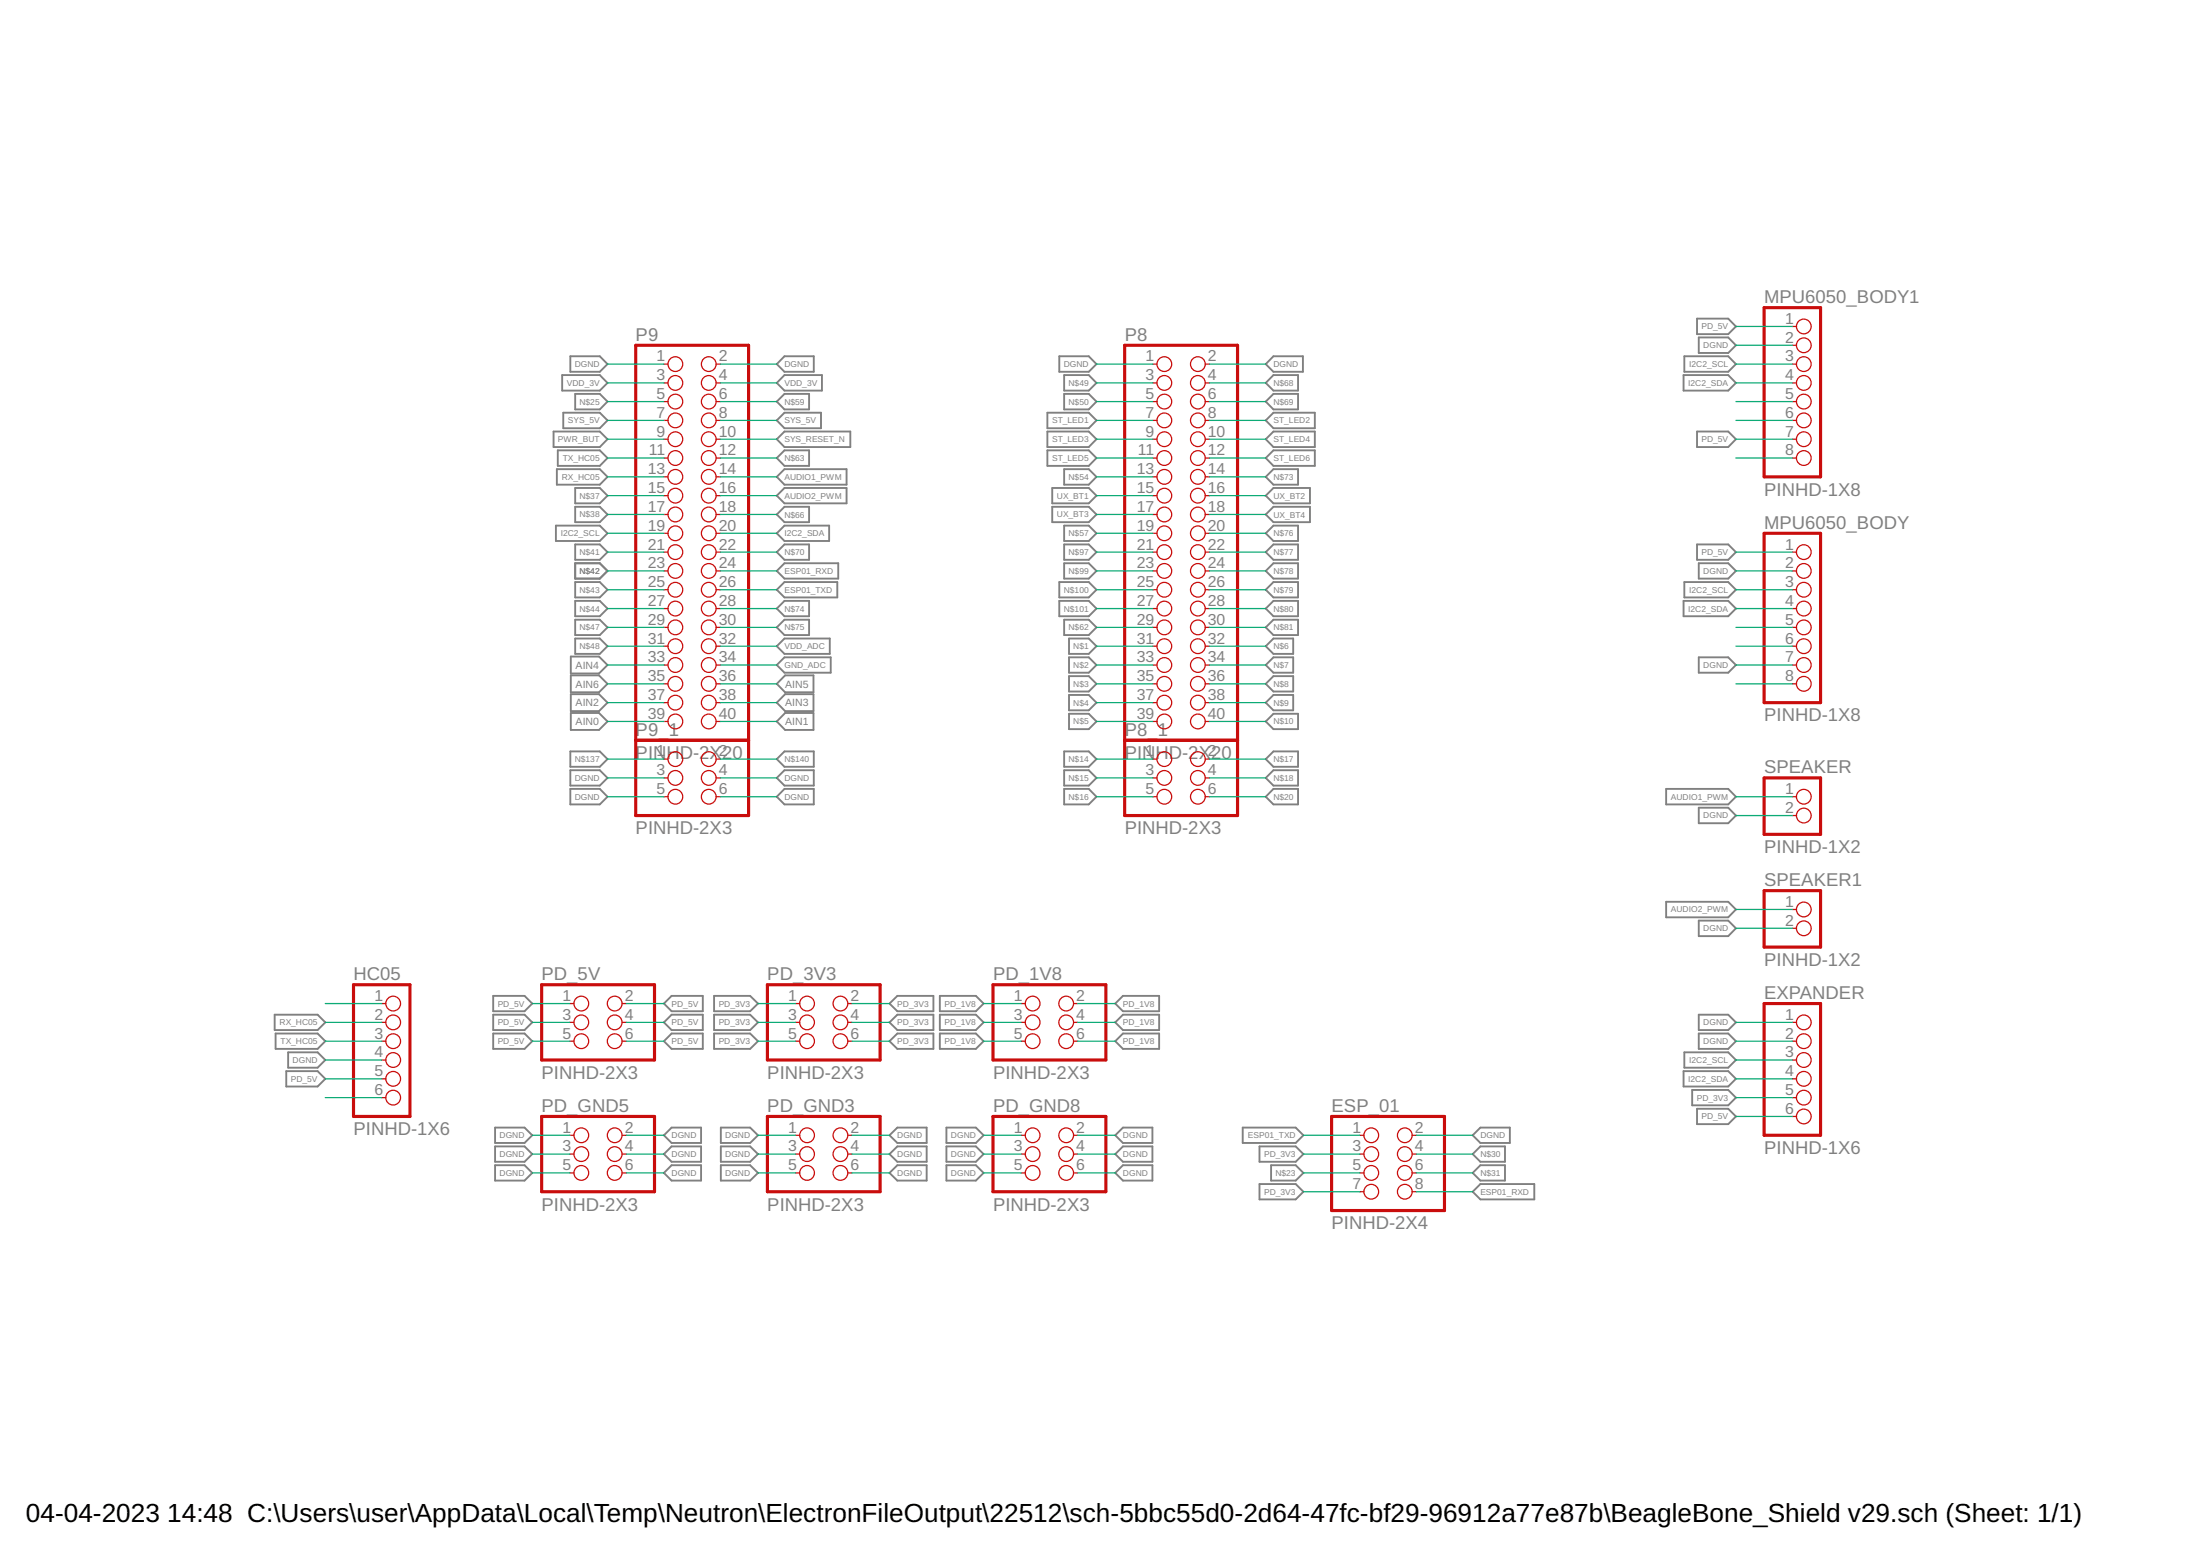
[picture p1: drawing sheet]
<svg xmlns="http://www.w3.org/2000/svg" width="297mm" height="210mm" viewBox="0 0 297 210" stroke-linecap="round" stroke-linejoin="round" font-family="sans-serif">
<g fill="none" stroke="#808080" stroke-width=".25">
<path d="M74.7 58.3h6.3l1 1-1 1h-6.3zM75.9 50.6h5.1l1 1.1-1 1h-5.1zM76.1 55.7h4.9l1 1-1 1.1h-4.9zM77 48.1h4l1 1-1 1.1h-4zM77.7 53.2h3.3l1 1-1 1.1h-3.3zM104.9 59.3l1-1h8.9v2h-8.9zM104.9 54.2l1-1h3.3v2.1h-3.3zM104.9 56.7l1-1h4.9v2.1h-4.9zM105.9 48.1h4v2.1h-4l-1-1.1zM105.9 50.6h5.1v2.1h-5.1l-1-1zM141.4 58.3h5.6l1 1-1 1h-5.6zM141.4 55.7h5.6l1 1-1 1.1h-5.6z"/>
<path d="M143 48.1h4l1 1-1 1.1h-4zM143.7 50.6h3.3l1 1.1-1 1h-3.3zM143.7 53.2h3.3l1 1-1 1.1h-3.3zM170.9 56.7l1-1h5.6v2.1h-5.6zM170.9 59.3l1-1h5.6v2h-5.6zM170.9 54.2l1-1h3.4v2.1h-3.4zM171.9 48.1h4v2.1h-4l-1-1.1zM171.9 50.6h3.4v2.1h-3.4l-1-1zM227.3 50.6h6l1.1 1.1-1.1 1h-6zM227.4 48.1h5.9l1.1 1-1.1 1.1h-5.9zM229.1 58.3h4.2l1.1 1-1.1 1h-4.2zM229.1 43h4.2l1.1 1.1-1.1 1h-4.2z"/>
<path d="M229.4 45.6h3.9l1.1 1-1.1 1h-3.9zM75.1 71h5.9l1 1-1 1h-5.9zM75.2 63.3h5.8l1 1.1-1 1h-5.8zM75.3 60.8h5.7l1 1-1 1.1h-5.7zM77.7 76h3.3l1 1.1-1 1h-3.3zM77.7 78.6h3.3l1 1-1 1h-3.3zM77.7 65.9h3.3l1 1-1 1h-3.3zM77.7 68.4h3.3l1 1-1 1.1h-3.3zM77.7 73.5h3.3l1 1-1 1.1h-3.3zM104.9 77.1l1-1.1h7.3v2.1h-7.3zM104.9 79.6l1-1h7.2v2h-7.2zM104.9 66.9l1-1h8.4v2h-8.4z"/>
<path d="M104.9 69.4l1-1h3.3v2.1h-3.3zM104.9 72l1-1h6.1v2h-6.1zM104.9 74.5l1-1h3.3v2.1h-3.3zM104.9 61.8l1-1h3.3v2.1h-3.3zM104.9 64.4l1-1.1h8.4v2.1h-8.4zM141.4 60.8h5.6l1 1-1 1.1h-5.6zM142.1 65.9h4.9l1 1-1 1h-4.9zM142.1 68.4h4.9l1 1-1 1.1h-4.9zM143 78.6h4l1 1-1 1h-4zM143.7 76h3.3l1 1.1-1 1h-3.3zM143.7 63.3h3.3l1 1.1-1 1h-3.3zM143.7 71h3.3l1 1-1 1h-3.3z"/>
<path d="M143.7 73.5h3.3l1 1-1 1.1h-3.3zM170.9 77.1l1-1.1h3.4v2.1h-3.4zM170.9 61.8l1-1h5.6v2.1h-5.6zM170.9 64.4l1-1.1h3.4v2.1h-3.4zM170.9 66.9l1-1h5v2h-5zM170.9 69.4l1-1h5v2.1h-5zM170.9 72l1-1h3.4v2h-3.4zM170.9 74.5l1-1h3.4v2.1h-3.4zM171.9 78.6h3.4v2h-3.4l-1-1zM227.4 78.6h5.9l1.1 1-1.1 1h-5.9zM229.1 73.5h4.2l1.1 1-1.1 1.1h-4.2zM229.4 76h3.9l1.1 1.1-1.1 1h-3.9z"/>
<path d="M77.1 88.6h3.8l1.1 1.2-1.1 1.1h-3.8zM77.1 91.2h3.8l1.1 1.1-1.1 1.2h-3.8zM77.1 93.7h3.8l1.1 1.1-1.1 1.2h-3.8zM77.1 96.2h3.8l1.1 1.2-1.1 1.1h-3.8zM77.7 81.1h3.3l1 1-1 1.1h-3.3zM77.7 86.2h3.3l1 1-1 1.1h-3.3zM77.7 83.7h3.3l1 1-1 1h-3.3zM104.9 82.1l1-1h3.3v2.1h-3.3zM104.9 84.7l1-1h3.3v2h-3.3zM104.9 89.8l1-1.1h6.3v2.1h-6.3zM104.9 87.2l1-1h6.1v2.1h-6.1zM106 91.2h3.8v2.3h-3.8l-1.1-1.2z"/>
<path d="M106 93.7h3.8v2.3h-3.8l-1.1-1.2zM106 96.2h3.8v2.3h-3.8l-1.1-1.1zM143 81.1h4l1 1-1 1.1h-4zM143.7 83.7h3.3l1 1-1 1h-3.3zM144.3 88.7h2.7l1 1.1-1 1h-2.7zM144.3 93.8h2.7l1 1-1 1.1h-2.7zM144.3 86.2h2.7l1 1-1 1.1h-2.7zM144.3 91.3h2.7l1 1-1 1h-2.7zM144.3 96.4h2.7l1 1-1 1h-2.7zM170.9 89.8l1-1.1h2.7v2.1h-2.7zM170.9 84.7l1-1h3.4v2h-3.4zM170.9 82.1l1-1h3.4v2.1h-3.4z"/>
<path d="M170.9 97.4l1-1h3.4v2h-3.4zM170.9 92.3l1-1h2.7v2h-2.7zM170.9 94.8l1-1h2.7v2.1h-2.7zM171.9 86.2h2.7v2.1h-2.7l-1-1.1zM227.3 81.1h6l1.1 1-1.1 1.1h-6zM229.4 88.7h3.9l1.1 1.1-1.1 1h-3.9zM77 101.4h4l1 1.1-1 1h-4zM77 104h4l1 1-1 1h-4zM77 106.5h4l1 1-1 1.1h-4zM104.9 102.5l1-1.1h4v2.1h-4zM104.9 105l1-1h4v2h-4zM105.9 106.5h4v2.1h-4l-1-1.1z"/>
<path d="M143.7 104h3.3l1 1-1 1h-3.3zM143.7 106.5h3.3l1 1-1 1.1h-3.3zM143.7 101.4h3.3l1 1.1-1 1h-3.3zM170.9 105l1-1h3.4v2h-3.4zM170.9 102.5l1-1.1h3.4v2.1h-3.4zM171.9 106.5h3.4v2.1h-3.4l-1-1.1zM225 106.5h8.3l1.1 1-1.1 1.1h-8.3zM229.4 109h3.9l1.1 1.1-1.1 1h-3.9zM37.1 137h5.8l1 1-1 1h-5.8zM37.2 139.5h5.7l1 1-1 1.1h-5.7zM66.6 137h4.2l1.1 1-1.1 1h-4.2zM66.6 139.5h4.2l1.1 1-1.1 1.1h-4.2z"/>
<path d="M66.6 134.4h4.2l1.1 1.1-1.1 1h-4.2zM89.6 138l1.1-1h4.2v2h-4.2zM89.6 135.5l1.1-1.1h4.2v2.1h-4.2zM96.4 137h4.9l1 1-1 1h-4.9zM96.4 139.5h4.9l1 1-1 1.1h-4.9zM96.4 134.4h4.9l1 1.1-1 1h-4.9zM120.1 138l1.1-1h4.8v2h-4.8zM120.1 135.5l1.1-1.1h4.8v2.1h-4.8zM126.9 137h4.9l1 1-1 1h-4.9zM126.9 139.5h4.9l1 1-1 1.1h-4.9zM126.9 134.4h4.9l1 1.1-1 1h-4.9zM150.6 135.5l1-1.1h4.9v2.1h-4.9z"/>
<path d="M150.6 138l1-1h4.9v2h-4.9zM225 121.7h8.3l1.1 1.1-1.1 1h-8.3zM229.4 124.3h3.9l1.1 1-1.1 1.1h-3.9zM229.4 137h3.9l1.1 1-1.1 1h-3.9zM229.4 139.5h3.9l1.1 1-1.1 1.1h-3.9zM38.7 144.6h4.2l1 1-1 1.1h-4.2zM38.9 142h4l1 1.1-1 1h-4zM66.8 152.2h4l1.1 1-1.1 1.1h-4zM66.8 154.7h4l1.1 1.1-1.1 1h-4zM66.8 157.3h4l1.1 1-1.1 1.1h-4zM89.6 153.2l1.1-1h4v2.1h-4zM89.6 155.8l1.1-1.1h4v2.1h-4z"/>
<path d="M89.6 158.3l1.1-1h4v2.1h-4zM89.6 140.5l1.1-1h4.2v2.1h-4.2zM97.3 152.2h4l1 1-1 1.1h-4zM97.3 154.7h4l1 1.1-1 1h-4zM97.3 157.3h4l1 1-1 1.1h-4zM120.1 153.2l1.1-1h3.9v2.1h-3.9zM120.1 155.8l1.1-1.1h3.9v2.1h-3.9zM120.1 158.3l1.1-1h3.9v2.1h-3.9zM120.1 140.5l1.1-1h4.8v2.1h-4.8zM127.8 152.2h4l1 1-1 1.1h-4zM127.8 154.7h4l1 1.1-1 1h-4zM127.8 157.3h4l1 1-1 1.1h-4z"/>
<path d="M150.6 153.2l1-1h4v2.1h-4zM150.6 155.8l1-1.1h4v2.1h-4zM150.6 158.3l1-1h4v2.1h-4zM150.6 140.5l1-1h4.9v2.1h-4.9zM167.8 152.2h7.1l1.1 1-1.1 1.1h-7.1zM170.1 154.7h4.8l1.1 1.1-1.1 1h-4.8zM170.1 159.8h4.8l1.1 1.1-1.1 1h-4.8zM171.6 157.3h3.3l1.1 1-1.1 1.1h-3.3zM198.8 153.2l1.1-1h4v2.1h-4zM198.8 155.8l1.1-1.1h3.3v2.1h-3.3zM198.8 158.3l1.1-1h3.3v2.1h-3.3zM227.3 144.6h6l1.1 1-1.1 1.1h-6z"/>
<path d="M227.4 142h5.9l1.1 1.1-1.1 1h-5.9zM228.5 147.1h4.8l1.1 1.1-1.1 1h-4.8zM229.1 149.7h4.2l1.1 1-1.1 1h-4.2zM198.8 160.9l1.1-1.1h7.3v2.1h-7.3z"/>
</g>
<g fill="none" stroke="#c90d0c" stroke-width=".42">
<path d="M85.8 46.6h15.3v63.5h-15.3zM151.8 46.6h15.3v63.5h-15.3zM238.2 41.5h7.6v22.9h-7.6zM238.2 72h7.6v22.8h-7.6zM85.8 99.9h15.3M151.8 99.9h15.3M238.2 105h7.6v7.6h-7.6zM47.7 132.9h7.7v17.8h-7.7zM73.1 132.9h15.3v10.2h-15.3zM103.6 132.9h15.2v10.2h-15.2zM134.1 132.9h15.2v10.2h-15.2zM238.2 120.2h7.6v7.6h-7.6z"/>
<path d="M238.2 135.5h7.6v17.7h-7.6zM73.1 150.7h15.3v10.2h-15.3zM103.6 150.7h15.2v10.2h-15.2zM134.1 150.7h15.2v10.2h-15.2zM179.8 150.7h15.2v12.7h-15.2z"/>
</g>
<g fill="none" stroke="#c90d0c" stroke-width=".17">
<path d="M89.6 49.1h.6M89.6 51.7h.6M89.6 54.2h.6M89.6 56.7h.6M89.6 59.3h.6M96.7 49.1h.6M96.7 51.7h.6M96.7 54.2h.6M96.7 56.7h.6M96.7 59.3h.6M155.7 49.1h.5M155.7 51.7h.5"/>
<path d="M155.7 54.2h.5M155.7 56.7h.5M155.7 59.3h.5M162.7 49.1h.6M162.7 51.7h.6M162.7 54.2h.6M162.7 56.7h.6M162.7 59.3h.6M242 49.1h.6M242 51.7h.6M242 54.2h.6M242 56.7h.6"/>
<path d="M242 59.3h.6M242 44.1h.6M242 46.6h.6M89.6 61.8h.6M89.6 64.4h.6M89.6 66.9h.6M89.6 69.4h.6M89.6 72h.6M89.6 74.5h.6M89.6 77.1h.6M89.6 79.6h.6M96.7 61.8h.6"/>
<path d="M96.7 64.4h.6M96.7 66.9h.6M96.7 69.4h.6M96.7 72h.6M96.7 74.5h.6M96.7 77.1h.6M96.7 79.6h.6M155.7 61.8h.5M155.7 64.4h.5M155.7 66.9h.5M155.7 69.4h.5M155.7 72h.5"/>
<path d="M155.7 74.5h.5M155.7 77.1h.5M155.7 79.6h.5M162.7 61.8h.6M162.7 64.4h.6M162.7 66.9h.6M162.7 69.4h.6M162.7 72h.6M162.7 74.5h.6M162.7 77.1h.6M162.7 79.6h.6M242 61.8h.6"/>
<path d="M242 74.5h.6M242 77.1h.6M242 79.6h.6M89.6 82.1h.6M89.6 84.7h.6M89.6 87.2h.6M89.6 89.8h.6M89.6 92.3h.6M89.6 94.8h.6M89.6 97.4h.6M96.7 82.1h.6M96.7 84.7h.6"/>
<path d="M96.7 87.2h.6M96.7 89.8h.6M96.7 92.3h.6M96.7 94.8h.6M96.7 97.4h.6M155.7 82.1h.5M155.7 84.7h.5M155.7 87.2h.5M155.7 89.8h.5M155.7 92.3h.5M155.7 94.8h.5M155.7 97.4h.5"/>
<path d="M162.7 82.1h.6M162.7 84.7h.6M162.7 87.2h.6M162.7 89.8h.6M162.7 92.3h.6M162.7 94.8h.6M162.7 97.4h.6M242 82.1h.6M242 84.7h.6M242 87.2h.6M242 89.8h.6M242 92.3h.6"/>
<path d="M89.6 102.5h.6M89.6 105h.6M89.6 107.5h.6M96.7 102.5h.6M96.7 105h.6M96.7 107.5h.6M155.7 102.5h.5M155.7 105h.5M155.7 107.5h.5M162.7 102.5h.6M162.7 105h.6M162.7 107.5h.6"/>
<path d="M242 107.5h.6M242 110.1h.6M51.5 135.5h.6M51.5 138h.6M76.9 135.5h.6M76.9 138h.6M84 135.5h.6M84 138h.6M107.4 135.5h.6M107.4 138h.6M114.5 135.5h.5M114.5 138h.5"/>
<path d="M137.9 135.5h.6M137.9 138h.6M144.9 135.5h.6M144.9 138h.6M242 138h.6M242 122.8h.6M242 125.3h.6M51.5 140.5h.6M51.5 143.1h.6M51.5 145.6h.6M51.5 148.2h.6M76.9 140.5h.6"/>
<path d="M76.9 153.2h.6M76.9 155.8h.6M76.9 158.3h.6M84 140.5h.6M84 153.2h.6M84 155.8h.6M84 158.3h.6M107.4 140.5h.6M107.4 153.2h.6M107.4 155.8h.6M107.4 158.3h.6M114.5 140.5h.5"/>
<path d="M114.5 153.2h.5M114.5 155.8h.5M114.5 158.3h.5M137.9 140.5h.6M137.9 153.2h.6M137.9 155.8h.6M137.9 158.3h.6M144.9 140.5h.6M144.9 153.2h.6M144.9 155.8h.6M144.9 158.3h.6M183.6 153.2h.5"/>
<path d="M183.6 155.8h.5M183.6 158.3h.5M190.6 153.2h.6M190.6 155.8h.6M190.6 158.3h.6M242 140.5h.6M242 143.1h.6M242 145.6h.6M242 148.2h.6M242 150.7h.6M183.6 160.9h.5M190.6 160.9h.6"/>
<circle cx="91.2" cy="49.1" r=".99"/>
<circle cx="91.2" cy="51.7" r=".99"/>
<circle cx="91.2" cy="59.3" r=".99"/>
<circle cx="91.2" cy="54.2" r=".99"/>
<circle cx="91.2" cy="56.7" r=".99"/>
<circle cx="95.7" cy="59.3" r=".99"/>
<circle cx="95.7" cy="51.7" r=".99"/>
<circle cx="95.7" cy="56.7" r=".99"/>
<circle cx="95.7" cy="49.1" r=".99"/>
<circle cx="95.7" cy="54.2" r=".99"/>
<circle cx="157.2" cy="54.2" r=".99"/>
<circle cx="157.2" cy="56.7" r=".99"/>
<circle cx="157.2" cy="59.3" r=".99"/>
<circle cx="157.2" cy="49.1" r=".99"/>
<circle cx="157.2" cy="51.7" r=".99"/>
<circle cx="161.7" cy="49.1" r=".99"/>
<circle cx="161.7" cy="51.7" r=".99"/>
<circle cx="161.7" cy="56.7" r=".99"/>
<circle cx="161.7" cy="54.2" r=".99"/>
<circle cx="161.7" cy="59.3" r=".99"/>
<circle cx="243.5" cy="49.1" r=".99"/>
<circle cx="243.5" cy="54.2" r=".99"/>
<circle cx="243.5" cy="56.7" r=".99"/>
<circle cx="243.5" cy="59.3" r=".99"/>
<circle cx="243.5" cy="44.1" r=".99"/>
<circle cx="243.5" cy="46.6" r=".99"/>
<circle cx="243.5" cy="51.7" r=".99"/>
<circle cx="91.2" cy="61.8" r=".99"/>
<circle cx="91.2" cy="64.4" r=".99"/>
<circle cx="91.2" cy="66.9" r=".99"/>
<circle cx="91.2" cy="69.4" r=".99"/>
<circle cx="91.2" cy="74.5" r=".99"/>
<circle cx="91.2" cy="77.1" r=".99"/>
<circle cx="91.2" cy="79.6" r=".99"/>
<circle cx="91.2" cy="72" r=".99"/>
<circle cx="95.7" cy="64.4" r=".99"/>
<circle cx="95.7" cy="66.9" r=".99"/>
<circle cx="95.7" cy="69.4" r=".99"/>
<circle cx="95.7" cy="74.5" r=".99"/>
<circle cx="95.7" cy="77.1" r=".99"/>
<circle cx="95.7" cy="72" r=".99"/>
<circle cx="95.7" cy="61.8" r=".99"/>
<circle cx="95.7" cy="79.6" r=".99"/>
<circle cx="157.2" cy="64.4" r=".99"/>
<circle cx="157.2" cy="69.4" r=".99"/>
<circle cx="157.2" cy="74.5" r=".99"/>
<circle cx="157.2" cy="61.8" r=".99"/>
<circle cx="157.2" cy="66.9" r=".99"/>
<circle cx="157.2" cy="72" r=".99"/>
<circle cx="157.2" cy="77.1" r=".99"/>
<circle cx="157.2" cy="79.6" r=".99"/>
<circle cx="161.7" cy="64.4" r=".99"/>
<circle cx="161.7" cy="69.4" r=".99"/>
<circle cx="161.7" cy="74.5" r=".99"/>
<circle cx="161.7" cy="79.6" r=".99"/>
<circle cx="161.7" cy="66.9" r=".99"/>
<circle cx="161.7" cy="72" r=".99"/>
<circle cx="161.7" cy="77.1" r=".99"/>
<circle cx="161.7" cy="61.8" r=".99"/>
<circle cx="243.5" cy="74.5" r=".99"/>
<circle cx="243.5" cy="77.1" r=".99"/>
<circle cx="243.5" cy="79.6" r=".99"/>
<circle cx="243.5" cy="61.8" r=".99"/>
<circle cx="91.2" cy="94.8" r=".99"/>
<circle cx="91.2" cy="97.4" r=".99"/>
<circle cx="91.2" cy="89.8" r=".99"/>
<circle cx="91.2" cy="92.3" r=".99"/>
<circle cx="91.2" cy="87.2" r=".99"/>
<circle cx="91.2" cy="84.7" r=".99"/>
<circle cx="91.2" cy="82.1" r=".99"/>
<circle cx="95.7" cy="94.8" r=".99"/>
<circle cx="95.7" cy="97.4" r=".99"/>
<circle cx="95.7" cy="92.3" r=".99"/>
<circle cx="95.7" cy="89.8" r=".99"/>
<circle cx="95.7" cy="87.2" r=".99"/>
<circle cx="95.7" cy="82.1" r=".99"/>
<circle cx="95.7" cy="84.7" r=".99"/>
<circle cx="157.2" cy="94.8" r=".99"/>
<circle cx="157.2" cy="89.8" r=".99"/>
<circle cx="157.2" cy="97.4" r=".99"/>
<circle cx="157.2" cy="92.3" r=".99"/>
<circle cx="157.2" cy="87.2" r=".99"/>
<circle cx="157.2" cy="84.7" r=".99"/>
<circle cx="157.2" cy="82.1" r=".99"/>
<circle cx="161.7" cy="89.8" r=".99"/>
<circle cx="161.7" cy="97.4" r=".99"/>
<circle cx="161.7" cy="94.8" r=".99"/>
<circle cx="161.7" cy="92.3" r=".99"/>
<circle cx="161.7" cy="87.2" r=".99"/>
<circle cx="161.7" cy="82.1" r=".99"/>
<circle cx="161.7" cy="84.7" r=".99"/>
<circle cx="243.5" cy="92.3" r=".99"/>
<circle cx="243.5" cy="89.8" r=".99"/>
<circle cx="243.5" cy="87.2" r=".99"/>
<circle cx="243.5" cy="82.1" r=".99"/>
<circle cx="243.5" cy="84.7" r=".99"/>
<circle cx="91.2" cy="107.5" r=".99"/>
<circle cx="91.2" cy="105" r=".99"/>
<circle cx="91.2" cy="102.5" r=".99"/>
<circle cx="95.7" cy="102.5" r=".99"/>
<circle cx="95.7" cy="105" r=".99"/>
<circle cx="95.7" cy="107.5" r=".99"/>
<circle cx="157.2" cy="107.5" r=".99"/>
<circle cx="157.2" cy="102.5" r=".99"/>
<circle cx="157.2" cy="105" r=".99"/>
<circle cx="161.7" cy="107.5" r=".99"/>
<circle cx="161.7" cy="102.5" r=".99"/>
<circle cx="161.7" cy="105" r=".99"/>
<circle cx="243.5" cy="107.5" r=".99"/>
<circle cx="243.5" cy="110.1" r=".99"/>
<circle cx="53.1" cy="135.5" r=".99"/>
<circle cx="53.1" cy="138" r=".99"/>
<circle cx="78.5" cy="135.5" r=".99"/>
<circle cx="78.5" cy="138" r=".99"/>
<circle cx="83" cy="135.5" r=".99"/>
<circle cx="83" cy="138" r=".99"/>
<circle cx="109" cy="135.5" r=".99"/>
<circle cx="109" cy="138" r=".99"/>
<circle cx="113.5" cy="135.5" r=".99"/>
<circle cx="113.5" cy="138" r=".99"/>
<circle cx="139.4" cy="135.5" r=".99"/>
<circle cx="139.4" cy="138" r=".99"/>
<circle cx="144" cy="135.5" r=".99"/>
<circle cx="144" cy="138" r=".99"/>
<circle cx="243.5" cy="138" r=".99"/>
<circle cx="243.5" cy="122.8" r=".99"/>
<circle cx="243.5" cy="125.3" r=".99"/>
<circle cx="53.1" cy="148.2" r=".99"/>
<circle cx="53.1" cy="143.1" r=".99"/>
<circle cx="53.1" cy="145.6" r=".99"/>
<circle cx="53.1" cy="140.5" r=".99"/>
<circle cx="78.5" cy="158.3" r=".99"/>
<circle cx="78.5" cy="153.2" r=".99"/>
<circle cx="78.5" cy="140.5" r=".99"/>
<circle cx="78.5" cy="155.8" r=".99"/>
<circle cx="83" cy="153.2" r=".99"/>
<circle cx="83" cy="158.3" r=".99"/>
<circle cx="83" cy="155.8" r=".99"/>
<circle cx="83" cy="140.5" r=".99"/>
<circle cx="109" cy="153.2" r=".99"/>
<circle cx="109" cy="158.3" r=".99"/>
<circle cx="109" cy="140.5" r=".99"/>
<circle cx="109" cy="155.8" r=".99"/>
<circle cx="113.5" cy="140.5" r=".99"/>
<circle cx="113.5" cy="153.2" r=".99"/>
<circle cx="113.5" cy="158.3" r=".99"/>
<circle cx="113.5" cy="155.8" r=".99"/>
<circle cx="139.4" cy="153.2" r=".99"/>
<circle cx="139.4" cy="155.8" r=".99"/>
<circle cx="139.4" cy="158.3" r=".99"/>
<circle cx="139.4" cy="140.5" r=".99"/>
<circle cx="144" cy="158.3" r=".99"/>
<circle cx="144" cy="140.5" r=".99"/>
<circle cx="144" cy="153.2" r=".99"/>
<circle cx="144" cy="155.8" r=".99"/>
<circle cx="185.1" cy="158.3" r=".99"/>
<circle cx="185.1" cy="153.2" r=".99"/>
<circle cx="185.1" cy="155.8" r=".99"/>
<circle cx="189.7" cy="158.3" r=".99"/>
<circle cx="189.7" cy="153.2" r=".99"/>
<circle cx="189.7" cy="155.8" r=".99"/>
<circle cx="243.5" cy="145.6" r=".99"/>
<circle cx="243.5" cy="150.7" r=".99"/>
<circle cx="243.5" cy="143.1" r=".99"/>
<circle cx="243.5" cy="148.2" r=".99"/>
<circle cx="243.5" cy="140.5" r=".99"/>
<circle cx="185.1" cy="160.9" r=".99"/>
<circle cx="189.7" cy="160.9" r=".99"/>
</g>
<g fill="none" stroke="#0dab76" stroke-width=".17">
<path d="M82 49.1h7.6M82 51.7h7.6M82 59.3h7.6M82 54.2h7.6M82 56.7h7.6M97.3 49.1h7.6M97.3 51.7h7.6M97.3 59.3h7.6M97.3 54.2h7.6M97.3 56.7h7.6M148 49.1h7.7M148 51.7h7.7"/>
<path d="M148 59.3h7.7M148 54.2h7.7M148 56.7h7.7M163.3 49.1h7.6M163.3 51.7h7.6M163.3 59.3h7.6M163.3 54.2h7.6M163.3 56.7h7.6M234.4 49.1h7.6M234.4 46.6h7.6M234.4 51.7h7.6M234.4 59.3h7.6"/>
<path d="M234.4 54.2h7.6M234.4 56.7h7.6M234.4 44.1h7.6M82 77.1h7.6M82 79.6h7.6M82 61.8h7.6M82 64.4h7.6M82 66.9h7.6M82 69.4h7.6M82 72h7.6M82 74.5h7.6M97.3 77.1h7.6"/>
<path d="M97.3 79.6h7.6M97.3 61.8h7.6M97.3 64.4h7.6M97.3 66.9h7.6M97.3 69.4h7.6M97.3 72h7.6M97.3 74.5h7.6M148 77.1h7.7M148 79.6h7.7M148 61.8h7.7M148 64.4h7.7M148 66.9h7.7"/>
<path d="M148 69.4h7.7M148 72h7.7M148 74.5h7.7M163.3 77.1h7.6M163.3 79.6h7.6M163.3 61.8h7.6M163.3 64.4h7.6M163.3 66.9h7.6M163.3 69.4h7.6M163.3 72h7.6M163.3 74.5h7.6M234.4 77.1h7.6"/>
<path d="M234.4 79.6h7.6M234.4 61.8h7.6M234.4 74.5h7.6M82 89.8h7.6M82 92.3h7.6M82 94.8h7.6M82 97.4h7.6M82 87.2h7.6M82 84.7h7.6M82 82.1h7.6M97.3 89.8h7.6M97.3 92.3h7.6"/>
<path d="M97.3 94.8h7.6M97.3 97.4h7.6M97.3 87.2h7.6M97.3 84.7h7.6M97.3 82.1h7.6M148 89.8h7.7M148 92.3h7.7M148 94.8h7.7M148 97.4h7.7M148 87.2h7.7M148 84.7h7.7M148 82.1h7.7"/>
<path d="M163.3 89.8h7.6M163.3 92.3h7.6M163.3 94.8h7.6M163.3 97.4h7.6M163.3 87.2h7.6M163.3 84.7h7.6M163.3 82.1h7.6M234.4 89.8h7.6M234.4 92.3h7.6M234.4 87.2h7.6M234.4 84.7h7.6M234.4 82.1h7.6"/>
<path d="M82 105h7.6M82 107.5h7.6M82 102.5h7.6M97.3 105h7.6M97.3 107.5h7.6M97.3 102.5h7.6M148 105h7.7M148 107.5h7.7M148 102.5h7.7M163.3 105h7.6M163.3 107.5h7.6M163.3 102.5h7.6"/>
<path d="M234.4 107.5h7.6M234.4 110.1h7.6M43.9 138h7.6M43.9 135.5h7.6M71.9 138h5M71.9 135.5h5M84.6 138h5M84.6 135.5h5M102.3 138h5.1M102.3 135.5h5.1M115 138h5.1M115 135.5h5.1"/>
<path d="M132.8 138h5.1M132.8 135.5h5.1M145.5 138h5.1M145.5 135.5h5.1M234.4 138h7.6M234.4 125.3h7.6M234.4 122.8h7.6M43.9 143.1h7.6M43.9 140.5h7.6M43.9 145.6h7.6M43.9 148.2h7.6M71.9 153.2h5"/>
<path d="M71.9 155.8h5M71.9 158.3h5M71.9 140.5h5M84.6 153.2h5M84.6 155.8h5M84.6 158.3h5M84.6 140.5h5M102.3 153.2h5.1M102.3 155.8h5.1M102.3 158.3h5.1M102.3 140.5h5.1M115 153.2h5.1"/>
<path d="M115 155.8h5.1M115 158.3h5.1M115 140.5h5.1M132.8 153.2h5.1M132.8 155.8h5.1M132.8 158.3h5.1M132.8 140.5h5.1M145.5 153.2h5.1M145.5 155.8h5.1M145.5 158.3h5.1M145.5 140.5h5.1M176 153.2h7.6"/>
<path d="M176 155.8h7.6M176 158.3h7.6M191.2 153.2h7.6M191.2 155.8h7.6M191.2 158.3h7.6M234.4 143.1h7.6M234.4 140.5h7.6M234.4 145.6h7.6M234.4 148.2h7.6M234.4 150.7h7.6M176 160.9h7.6M191.2 160.9h7.6"/>
</g>
<g font-size="3.5">
<text x="3.5" y="205.4">04-04-2023</text>
<text x="22.6" y="205.4">14:48 C:\Users\user\AppData\Local\Temp\Neutron\ElectronFileOutput\22512\sch-5bbc55d0-2d64-47fc-bf29-96912a77e87b\BeagleBone_Shield v29.sch (Sheet: 1/1)</text>
</g>
<g font-size="2.5" fill="#808080">
<text x="238.2" y="40.9">MPU6050_BODY1</text>
<text x="85.8" y="46">P9</text>
<text x="151.9" y="46">P8</text>
<text x="238.2" y="66.9">PINHD-1X8</text>
<text x="238.2" y="71.4">MPU6050_BODY</text>
<text x="85.8" y="99.3">P9_1</text>
<text x="151.9" y="99.3">P8_1</text>
<text x="238.2" y="97.4">PINHD-1X8</text>
<text x="85.8" y="102.5">PINHD-2X20</text>
<text x="151.9" y="102.5">PINHD-2X20</text>
<text x="238.2" y="104.4">SPEAKER</text>
<text x="85.8" y="112.6">PINHD-2X3</text>
<text x="151.9" y="112.6">PINHD-2X3</text>
<text x="238.2" y="115.2">PINHD-1X2</text>
<text x="238.2" y="119.6">SPEAKER1</text>
<text x="238.2" y="130.4">PINHD-1X2</text>
<text x="47.7" y="132.3">HC05</text>
<text x="73.1" y="132.3">PD_5V</text>
<text x="103.6" y="132.3">PD_3V3</text>
<text x="134.1" y="132.3">PD_1V8</text>
<text x="238.2" y="134.8">EXPANDER</text>
<text x="73.1" y="145.6">PINHD-2X3</text>
<text x="103.6" y="145.6">PINHD-2X3</text>
<text x="134.1" y="145.6">PINHD-2X3</text>
<text x="47.7" y="153.2">PINHD-1X6</text>
<text x="73.1" y="150.1">PD_GND5</text>
<text x="103.6" y="150.1">PD_GND3</text>
<text x="134.1" y="150.1">PD_GND8</text>
<text x="179.8" y="150.1">ESP_01</text>
<text x="238.2" y="155.8">PINHD-1X6</text>
<text x="73.1" y="163.4">PINHD-2X3</text>
<text x="103.6" y="163.4">PINHD-2X3</text>
<text x="134.1" y="163.4">PINHD-2X3</text>
<text x="179.8" y="165.9">PINHD-2X4</text>
</g>
<g font-size="2.1" fill="#808080">
<text x="241" y="43.7">1</text>
<text x="241" y="46.2">2</text>
<text x="88.7" y="48.8">1</text>
<text x="88.7" y="51.3">3</text>
<text x="88.7" y="53.9">5</text>
<text x="97" y="48.8">2</text>
<text x="97" y="51.3">4</text>
<text x="97" y="53.9">6</text>
<text x="154.7" y="48.8">1</text>
<text x="154.7" y="51.3">3</text>
<text x="154.7" y="53.9">5</text>
<text x="163.1" y="48.8">2</text>
<text x="163.1" y="51.3">4</text>
<text x="163.1" y="53.9">6</text>
<text x="241" y="48.8">3</text>
<text x="241" y="51.3">4</text>
<text x="241" y="53.9">5</text>
<text x="88.7" y="56.4">7</text>
<text x="88.7" y="58.9">9</text>
<text x="97" y="56.4">8</text>
<text x="97" y="58.9">10</text>
<text x="154.7" y="56.4">7</text>
<text x="154.7" y="58.9">9</text>
<text x="163.1" y="56.4">8</text>
<text x="163.1" y="58.9">10</text>
<text x="241" y="56.4">6</text>
<text x="241" y="58.9">7</text>
<text x="87.5" y="64">13</text>
<text x="87.6" y="61.5">11</text>
<text x="97" y="61.5">12</text>
<text x="97" y="64">14</text>
<text x="153.5" y="64">13</text>
<text x="153.6" y="61.5">11</text>
<text x="163.1" y="61.5">12</text>
<text x="163.1" y="64">14</text>
<text x="241" y="61.5">8</text>
<text x="87.5" y="66.6">15</text>
<text x="87.5" y="69.1">17</text>
<text x="87.5" y="71.6">19</text>
<text x="97" y="66.6">16</text>
<text x="97" y="69.1">18</text>
<text x="97" y="71.6">20</text>
<text x="153.5" y="66.6">15</text>
<text x="153.5" y="69.1">17</text>
<text x="153.5" y="71.6">19</text>
<text x="163.1" y="66.6">16</text>
<text x="163.1" y="69.1">18</text>
<text x="163.1" y="71.6">20</text>
<text x="87.5" y="74.2">21</text>
<text x="87.5" y="76.7">23</text>
<text x="97" y="74.2">22</text>
<text x="97" y="76.7">24</text>
<text x="153.5" y="74.2">21</text>
<text x="153.5" y="76.7">23</text>
<text x="163.1" y="74.2">22</text>
<text x="163.1" y="76.7">24</text>
<text x="241" y="74.2">1</text>
<text x="241" y="76.7">2</text>
<text x="87.5" y="79.3">25</text>
<text x="87.5" y="81.8">27</text>
<text x="97" y="79.3">26</text>
<text x="97" y="81.8">28</text>
<text x="153.5" y="79.3">25</text>
<text x="153.5" y="81.8">27</text>
<text x="163.1" y="79.3">26</text>
<text x="163.1" y="81.8">28</text>
<text x="241" y="79.3">3</text>
<text x="241" y="81.8">4</text>
<text x="87.5" y="84.3">29</text>
<text x="87.5" y="86.9">31</text>
<text x="87.5" y="89.4">33</text>
<text x="97" y="84.3">30</text>
<text x="97" y="86.9">32</text>
<text x="97" y="89.4">34</text>
<text x="153.5" y="84.3">29</text>
<text x="153.5" y="86.9">31</text>
<text x="153.5" y="89.4">33</text>
<text x="163.1" y="84.3">30</text>
<text x="163.1" y="86.9">32</text>
<text x="163.1" y="89.4">34</text>
<text x="241" y="84.3">5</text>
<text x="241" y="86.9">6</text>
<text x="241" y="89.4">7</text>
<text x="87.5" y="92">35</text>
<text x="87.5" y="94.5">37</text>
<text x="97" y="92">36</text>
<text x="97" y="94.5">38</text>
<text x="153.5" y="92">35</text>
<text x="153.5" y="94.5">37</text>
<text x="163.1" y="92">36</text>
<text x="163.1" y="94.5">38</text>
<text x="241" y="92">8</text>
<text x="87.5" y="97">39</text>
<text x="97" y="97">40</text>
<text x="153.5" y="97">39</text>
<text x="163.1" y="97">40</text>
<text x="88.7" y="102.1">1</text>
<text x="88.7" y="104.6">3</text>
<text x="88.7" y="107.2">5</text>
<text x="97" y="102.1">2</text>
<text x="97" y="104.6">4</text>
<text x="97" y="107.2">6</text>
<text x="154.7" y="102.1">1</text>
<text x="154.7" y="104.6">3</text>
<text x="154.7" y="107.2">5</text>
<text x="163.1" y="102.1">2</text>
<text x="163.1" y="104.6">4</text>
<text x="163.1" y="107.2">6</text>
<text x="241" y="107.2">1</text>
<text x="241" y="109.7">2</text>
<text x="241" y="122.4">1</text>
<text x="241" y="125">2</text>
<text x="50.6" y="135.1">1</text>
<text x="50.6" y="137.7">2</text>
<text x="76" y="135.1">1</text>
<text x="76" y="137.7">3</text>
<text x="84.4" y="135.1">2</text>
<text x="84.4" y="137.7">4</text>
<text x="106.4" y="135.1">1</text>
<text x="106.4" y="137.7">3</text>
<text x="114.8" y="135.1">2</text>
<text x="114.8" y="137.7">4</text>
<text x="136.9" y="135.1">1</text>
<text x="136.9" y="137.7">3</text>
<text x="145.3" y="135.1">2</text>
<text x="145.3" y="137.7">4</text>
<text x="241" y="137.7">1</text>
<text x="50.6" y="140.2">3</text>
<text x="50.6" y="142.7">4</text>
<text x="76" y="140.2">5</text>
<text x="84.4" y="140.2">6</text>
<text x="106.4" y="140.2">5</text>
<text x="114.8" y="140.2">6</text>
<text x="136.9" y="140.2">5</text>
<text x="145.3" y="140.2">6</text>
<text x="241" y="140.2">2</text>
<text x="241" y="142.7">3</text>
<text x="50.6" y="145.3">5</text>
<text x="50.6" y="147.8">6</text>
<text x="241" y="145.3">4</text>
<text x="241" y="147.8">5</text>
<text x="76" y="152.9">1</text>
<text x="76" y="155.4">3</text>
<text x="84.4" y="152.9">2</text>
<text x="84.4" y="155.4">4</text>
<text x="106.4" y="152.9">1</text>
<text x="106.4" y="155.4">3</text>
<text x="114.8" y="152.9">2</text>
<text x="114.8" y="155.4">4</text>
<text x="136.9" y="152.9">1</text>
<text x="136.9" y="155.4">3</text>
<text x="145.3" y="152.9">2</text>
<text x="145.3" y="155.4">4</text>
<text x="182.6" y="152.9">1</text>
<text x="182.6" y="155.4">3</text>
<text x="191" y="152.9">2</text>
<text x="191" y="155.4">4</text>
<text x="241" y="150.4">6</text>
<text x="76" y="158">5</text>
<text x="84.4" y="158">6</text>
<text x="106.4" y="158">5</text>
<text x="114.8" y="158">6</text>
<text x="136.9" y="158">5</text>
<text x="145.3" y="158">6</text>
<text x="182.6" y="158">5</text>
<text x="182.6" y="160.5">7</text>
<text x="191" y="158">6</text>
<text x="191" y="160.5">8</text>
</g>
<g font-size="1.4" fill="#808080">
<text x="77.7" y="90.3">AIN4</text>
<text x="77.7" y="92.8">AIN6</text>
<text x="77.7" y="95.4">AIN2</text>
<text x="106" y="95.4">AIN3</text>
<text x="106" y="92.8">AIN5</text>
<text x="77.7" y="97.9">AIN0</text>
<text x="106" y="97.9">AIN1</text>
</g>
<g font-size="1.1" fill="#808080">
<text x="229.7" y="44.5">PD_5V</text>
<text x="230" y="47">DGND</text>
<text x="76.5" y="52.1">VDD_3V</text>
<text x="77.6" y="49.5">DGND</text>
<text x="105.9" y="49.5">DGND</text>
<text x="105.9" y="52.1">VDD_3V</text>
<text x="143.6" y="49.5">DGND</text>
<text x="144.3" y="52.1">N$49</text>
<text x="171.9" y="49.5">DGND</text>
<text x="171.9" y="52.1">N$68</text>
<text x="227.9" y="52.1">I2C2_SDA</text>
<text x="228.1" y="49.5">I2C2_SCL</text>
<text x="75.3" y="59.7">PWR_BUT</text>
<text x="76.7" y="57.2">SYS_5V</text>
<text x="78.2" y="54.6">N$25</text>
<text x="105.9" y="59.7">SYS_RESET_N</text>
<text x="105.9" y="57.2">SYS_5V</text>
<text x="105.9" y="54.6">N$59</text>
<text x="142" y="57.2">ST_LED1</text>
<text x="142" y="59.7">ST_LED3</text>
<text x="144.3" y="54.6">N$50</text>
<text x="171.9" y="54.6">N$69</text>
<text x="171.9" y="57.2">ST_LED2</text>
<text x="171.9" y="59.7">ST_LED4</text>
<text x="229.7" y="59.7">PD_5V</text>
<text x="75.9" y="64.8">RX_HC05</text>
<text x="76" y="62.2">TX_HC05</text>
<text x="105.9" y="64.8">AUDIO1_PWM</text>
<text x="105.9" y="62.2">N$63</text>
<text x="142" y="62.2">ST_LED5</text>
<text x="144.3" y="64.8">N$54</text>
<text x="171.9" y="62.2">ST_LED6</text>
<text x="171.9" y="64.8">N$73</text>
<text x="78.2" y="67.3">N$37</text>
<text x="78.2" y="69.9">N$38</text>
<text x="105.9" y="67.3">AUDIO2_PWM</text>
<text x="105.9" y="69.9">N$66</text>
<text x="142.7" y="67.3">UX_BT1</text>
<text x="142.7" y="69.9">UX_BT3</text>
<text x="171.9" y="67.3">UX_BT2</text>
<text x="171.9" y="69.9">UX_BT4</text>
<text x="75.7" y="72.4">I2C2_SCL</text>
<text x="78.2" y="74.9">N$41</text>
<text x="78.2" y="77.5">N$42</text>
<text x="105.9" y="77.5">ESP01_RXD</text>
<text x="105.9" y="72.4">I2C2_SDA</text>
<text x="105.9" y="74.9">N$70</text>
<text x="144.3" y="72.4">N$57</text>
<text x="144.3" y="74.9">N$97</text>
<text x="144.3" y="77.5">N$99</text>
<text x="171.9" y="72.4">N$76</text>
<text x="171.9" y="74.9">N$77</text>
<text x="171.9" y="77.5">N$78</text>
<text x="229.7" y="74.9">PD_5V</text>
<text x="230" y="77.5">DGND</text>
<text x="78.2" y="80">N$43</text>
<text x="78.2" y="82.5">N$44</text>
<text x="105.9" y="80">ESP01_TXD</text>
<text x="105.9" y="82.6">N$74</text>
<text x="143.6" y="80">N$100</text>
<text x="143.6" y="82.5">N$101</text>
<text x="171.9" y="80">N$79</text>
<text x="171.9" y="82.6">N$80</text>
<text x="227.9" y="82.5">I2C2_SDA</text>
<text x="228.1" y="80">I2C2_SCL</text>
<text x="78.2" y="85.1">N$47</text>
<text x="78.2" y="87.6">N$48</text>
<text x="105.9" y="87.6">VDD_ADC</text>
<text x="105.9" y="85.1">N$75</text>
<text x="144.3" y="85.1">N$62</text>
<text x="144.9" y="87.6">N$1</text>
<text x="171.9" y="85.1">N$81</text>
<text x="171.9" y="87.6">N$6</text>
<text x="105.9" y="90.2">GND_ADC</text>
<text x="144.9" y="90.2">N$2</text>
<text x="144.9" y="92.7">N$3</text>
<text x="144.9" y="95.2">N$4</text>
<text x="171.9" y="90.2">N$7</text>
<text x="171.9" y="92.7">N$8</text>
<text x="171.9" y="95.3">N$9</text>
<text x="230" y="90.2">DGND</text>
<text x="144.9" y="97.8">N$5</text>
<text x="171.9" y="97.8">N$10</text>
<text x="77.6" y="105.4">DGND</text>
<text x="77.6" y="107.9">DGND</text>
<text x="77.6" y="102.9">N$137</text>
<text x="105.9" y="105.4">DGND</text>
<text x="105.9" y="107.9">DGND</text>
<text x="105.9" y="102.9">N$140</text>
<text x="144.3" y="102.9">N$14</text>
<text x="144.3" y="105.4">N$15</text>
<text x="144.3" y="107.9">N$16</text>
<text x="171.9" y="102.9">N$17</text>
<text x="171.9" y="105.4">N$18</text>
<text x="171.9" y="107.9">N$20</text>
<text x="225.6" y="107.9">AUDIO1_PWM</text>
<text x="230" y="110.5">DGND</text>
<text x="225.6" y="123.2">AUDIO2_PWM</text>
<text x="230" y="125.7">DGND</text>
<text x="67.2" y="135.9">PD_5V</text>
<text x="90.7" y="135.9">PD_5V</text>
<text x="97" y="135.9">PD_3V3</text>
<text x="121.1" y="135.9">PD_3V3</text>
<text x="127.5" y="135.9">PD_1V8</text>
<text x="151.6" y="135.9">PD_1V8</text>
<text x="37.8" y="138.4">RX_HC05</text>
<text x="37.9" y="140.9">TX_HC05</text>
<text x="39.5" y="143.5">DGND</text>
<text x="67.2" y="138.4">PD_5V</text>
<text x="67.2" y="140.9">PD_5V</text>
<text x="90.7" y="138.4">PD_5V</text>
<text x="90.7" y="141">PD_5V</text>
<text x="97" y="138.4">PD_3V3</text>
<text x="97" y="140.9">PD_3V3</text>
<text x="121.1" y="138.4">PD_3V3</text>
<text x="121.1" y="141">PD_3V3</text>
<text x="127.5" y="138.4">PD_1V8</text>
<text x="127.5" y="140.9">PD_1V8</text>
<text x="151.6" y="138.4">PD_1V8</text>
<text x="151.6" y="141">PD_1V8</text>
<text x="228.1" y="143.5">I2C2_SCL</text>
<text x="230" y="138.4">DGND</text>
<text x="230" y="140.9">DGND</text>
<text x="39.3" y="146">PD_5V</text>
<text x="227.9" y="146">I2C2_SDA</text>
<text x="229.1" y="148.6">PD_3V3</text>
<text x="67.4" y="153.6">DGND</text>
<text x="90.7" y="153.7">DGND</text>
<text x="97.9" y="153.6">DGND</text>
<text x="121.1" y="153.7">DGND</text>
<text x="128.4" y="153.6">DGND</text>
<text x="151.6" y="153.6">DGND</text>
<text x="168.5" y="153.6">ESP01_TXD</text>
<text x="199.9" y="153.7">DGND</text>
<text x="229.7" y="151.1">PD_5V</text>
<text x="67.4" y="156.2">DGND</text>
<text x="67.4" y="158.7">DGND</text>
<text x="90.7" y="156.2">DGND</text>
<text x="90.7" y="158.7">DGND</text>
<text x="97.9" y="156.2">DGND</text>
<text x="97.9" y="158.7">DGND</text>
<text x="121.1" y="156.2">DGND</text>
<text x="121.1" y="158.7">DGND</text>
<text x="128.4" y="156.2">DGND</text>
<text x="128.4" y="158.7">DGND</text>
<text x="151.6" y="156.2">DGND</text>
<text x="151.6" y="158.7">DGND</text>
<text x="170.7" y="156.2">PD_3V3</text>
<text x="170.7" y="161.3">PD_3V3</text>
<text x="172.2" y="158.7">N$23</text>
<text x="199.9" y="161.3">ESP01_RXD</text>
<text x="199.9" y="156.2">N$30</text>
<text x="199.9" y="158.7">N$31</text>
</g>
</svg>
